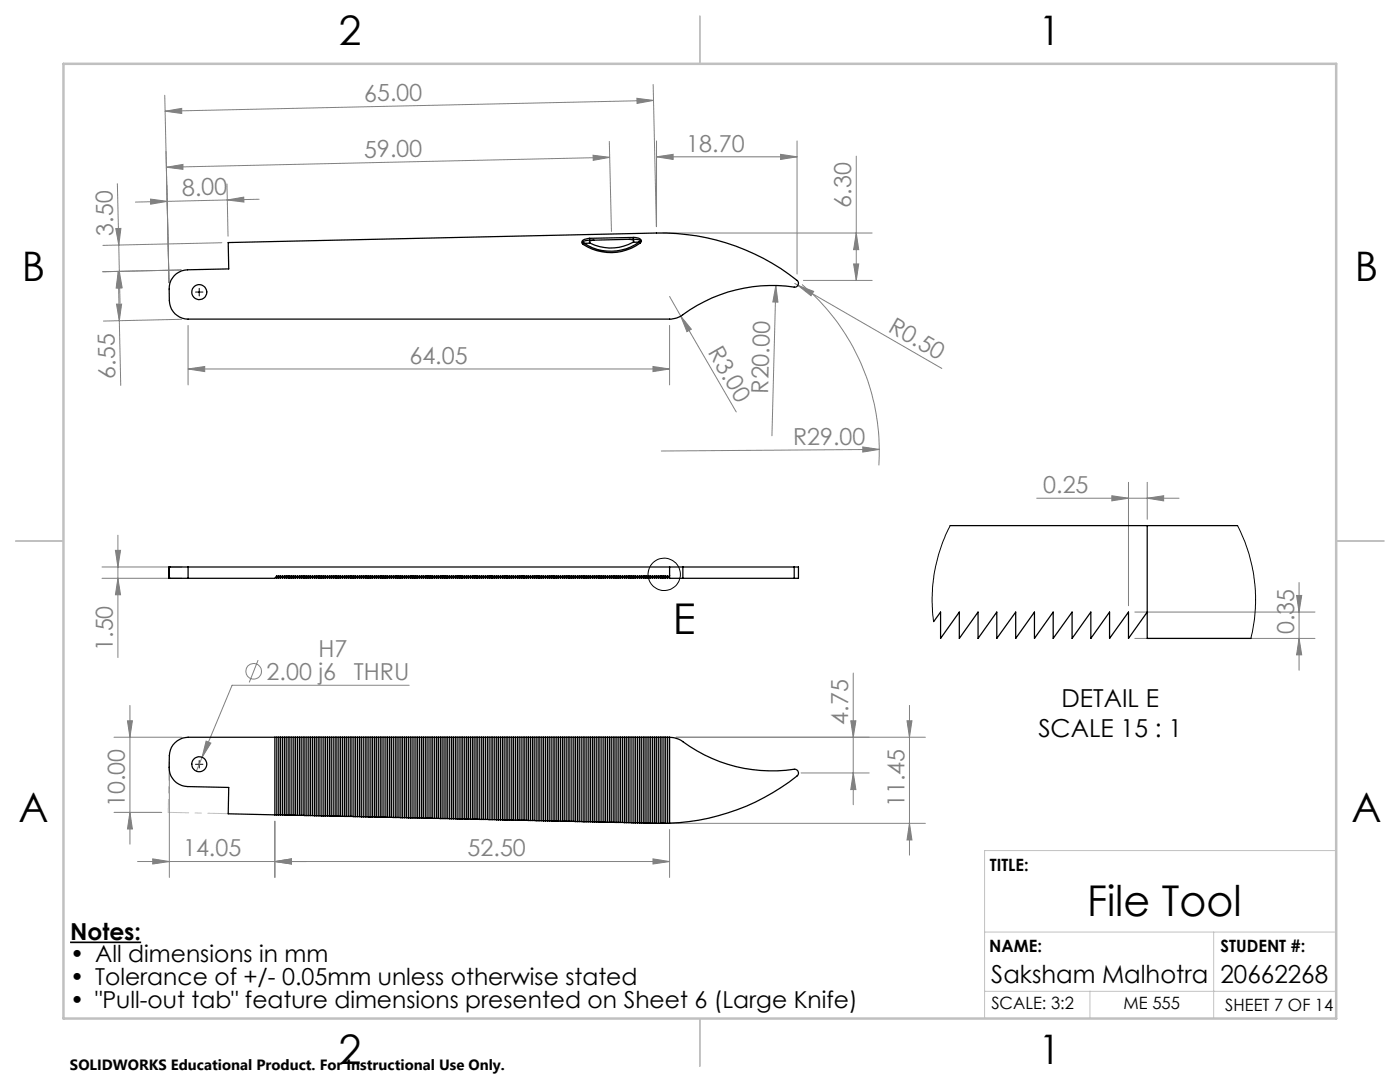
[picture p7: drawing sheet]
<svg xmlns="http://www.w3.org/2000/svg" width="279mm" height="216mm" viewBox="0 0 279 216" stroke-linecap="round" stroke-linejoin="round" font-family="sans-serif">
<g fill="none" stroke="#808080" stroke-width=".2">
<path d="M32.9 19l.8 37.4M127.1 19.6l3.3 .4-3.3 .6zM130.4 16.9l.6 28.3M23.4 36.7l.3 12.2M30.1 39.7l3.3 .5-3.3 .5zM32.9 22.2l3.4-.6v1zM33.2 33.4l3.3-.6v1zM45.3 36.7l.2 10.4M45.4 39.9l3.2-.6 .1 1zM51.7 39.8l-18.3 .4M118.4 31l3.3 .4-3.3 .6zM121.6 28.2l.4 18"/>
<path d="M121.7 31.4l-88.5 2M130.4 20l-97.5 2.2M131 31.3l3.3-.5v1zM131 28.1v17.1M131 31.3h28.1M155.8 30.8l3.3 .5-3.3 .5zM159.1 28.1v26.6M170.9 31.2v24.8M23.1 45.6h1l-.4 3.3zM23.6 54.2l.6 3.2-1 .1zM23.6 54.2l.5 22.7M23.7 48.9l.1 5.3"/>
<path d="M23.8 54.2l.6 3.2-1 .1zM23.8 54.2l.2 6.3M33.4 40.2l-6.4 .1M36.2 53.9l-15.8 .3M44.3 48.4l-23.8 .6M132.3 46.5h41.8M133.6 59.2l2.3 3.9M154.8 57l.5 3.3h-1.1zM154.8 57l-.7 30M158.6 56.6l.6 .3M159.2 56.9l3.2 1.2-.5 .9zM159.2 56.9l28.8 16.6"/>
<path d="M160.1 56.8a43.5 43.5 0 0 1 15.3 36.1M160.3 56h13.8M170.4 52.7h1l-.5 3.3zM170.9 46.5l.5 3.3h-1zM23.2 60.7h1.1l-.5 3.3zM36.3 63.7l-15.7 .4M37.5 73.6l3.4-.5v1.1zM37.5 64.9v11.9M37.5 73.6h96.1M130.3 73.1l3.3 .5-3.3 .6zM133.6 64.9v11.9M135.9 63.1l2.1 2.6-.9 .5z"/>
<path d="M135.9 63.1l11 19.1M172.2 89.2l3.3 .5-3.3 .5zM175.5 89.7l-43.5 .3M206.9 99.4h28.4M221.9 98.9l3.3 .5-3.3 .5zM225.2 96.2v24.7M229 99.4l3.2-.5v1zM229 96.2v7.4M20.4 113.1h15.9M20.4 115.4h15.9M23 109.8h1.1l-.6 3.3zM23.5 115.4l.6 3.3h-1.1z"/>
<path d="M23.5 106.8v24.4M258.8 118.8h1l-.5 3.3zM259.3 116.2v17.5M51.5 131.7l-1.8 4.5M81.7 136.7h-35.4l-6 14.4M170.3 134.3v26.3M226.5 127.4h35.9M226.5 122.1h35.9M259.3 127.4l.5 3.3h-1zM22.8 147.1h13.5M25.4 143.8h1l-.5 3.3zM25.9 140.8v27.7"/>
<path d="M33.8 152v23.1M40.3 151.1l-1.1 2.8M41.1 147.9l1 .4-1.8 2.8zM134.9 147.1h49.8M159.9 154.2h13.6M169.8 143.8h1l-.5 3.3zM170.3 154.2l.5 3.4h-1zM181 143.8h1l-.5 3.3zM181.5 140.8v29.8M22.8 162.1h9.5M25.9 162.1l.5 3.3h-1zM30.5 171.4l3.3 .5-3.3 .5z"/>
<path d="M54.9 163.9v11.2M54.9 171.9l3.3-.5v1zM130.3 171.4l3.3 .5-3.3 .5zM133.6 165.5v9.6M133.6 171.9h-106.2M133.8 164.3h50.9M181.5 164.3l.5 3.3h-1z"/>
<circle cx="50.6" cy="134" r="1.56"/>
</g>
<path d="M14 188h14.2" fill="none" stroke="#000" stroke-width=".33"/>
<g fill="none" stroke="#000" stroke-width=".2">
<path d="M39 58.3h1.5M39.8 57.5v1.6M39 152.5h1.5M39.8 151.8v1.4"/>
<circle cx="132.6" cy="114.6" r="3.2"/>
</g>
<path d="M45.6 162.4l-12-.3" fill="none" stroke="#c0c0c0" stroke-width=".2" stroke-dasharray="15.2 1.3 1.3 1.3" stroke-dashoffset="11.1"/>
<path d="M33.6 162.1l.2-9" fill="none" stroke="#c0c0c0" stroke-width=".2" stroke-dasharray="15.2 1.3 1.3 1.3" stroke-dashoffset="12.6"/>
<path d="M266.7 169.7h-70.2v33.5M196.5 197.8h70.2M196.5 186h70.2M217.5 197.8v5.4M242.2 186v17.2" fill="none" stroke="#c0c0c0" stroke-width=".2"/>
<path d="M139.7 3.2v9.5M3.1 107.9h9.6M266.7 107.9h9.5M139.7 203.2v9.6" fill="none" stroke="#c0c0c0" stroke-width=".25"/>
<path d="M12.7 12.7h254v190.5h-254z" fill="none" stroke="#c0c0c0" stroke-width=".5"/>
<g fill="#808080">
<path d="M172.2 89.2l3.3 .5-3.3 .5z"/>
<path d="M154.8 57l.5 3.3h-1.1z"/>
<path d="M135.9 63.1l2.1 2.6-.9 .5z"/>
<path d="M159.2 56.9l3.2 1.2-.5 .9z"/>
<path d="M118.4 31l3.3 .4-3.3 .6zM33.2 33.4l3.3-.6v1z"/>
<path d="M25.9 162.1l.5 3.3h-1zM25.4 143.8h1l-.5 3.3z"/>
<path d="M131 31.3l3.3-.5v1zM155.8 30.8l3.3 .5-3.3 .5zM41.1 147.9l-.8 3.2 1.8-2.8z"/>
<path d="M37.5 73.6l3.4-.5v1.1zM130.3 73.1l3.3 .5-3.3 .6z"/>
<path d="M221.9 98.9l3.3 .5-3.3 .5zM229 99.4l3.2-.5v1z"/>
<path d="M127.1 19.6l3.3 .4-3.3 .6zM32.9 22.2l3.4-.6v1z"/>
<path d="M30.1 39.7l3.3 .5-3.3 .5zM45.4 39.9l3.2-.6 .1 1z"/>
<path d="M170.3 154.2l.5 3.4h-1zM169.8 143.8h1l-.5 3.3zM259.3 127.4l.5 3.3h-1zM258.8 118.8h1l-.5 3.3z"/>
<path d="M23 109.8h1.1l-.6 3.3zM23.5 115.4l.6 3.3h-1.1zM170.9 46.5l.5 3.3h-1zM170.4 52.7h1l-.5 3.3z"/>
<path d="M181 143.8h1l-.5 3.3zM181.5 164.3l.5 3.3h-1z"/>
<path d="M23.6 54.2l.6 3.2-1 .1zM23.2 60.7h1.1l-.5 3.3z"/>
<path d="M23.1 45.6h1l-.4 3.3zM23.8 54.2l.6 3.2-1 .1z"/>
<path d="M30.5 171.4l3.3 .5-3.3 .5zM54.9 171.9l3.3-.5v1z"/>
<path d="M54.9 171.9l3.3-.5v1zM130.3 171.4l3.3 .5-3.3 .5z"/>
</g>
<g fill="none" stroke="#000" stroke-width=".25">
<path d="M34.8 55a4 4 0 0 1 2.6-1.2l8.2-.1-.1-5.3 85.5-1.9a43.4 43.4 0 0 1 28.2 9.6l.1 .5a.74 .74 0 0 1-.8 .7 30.3 30.3 0 0 0-22.8 5.9l-1.7 .5h-96.5a3.7 3.7 0 0 1-3.7-3.7 7.5 7.5 0 0 1 .3-4zM116.6 48.5h1.2M116.6 48.5l-.2 .3M117.7 47.9l-1.4 .3v.2l.3 .1M117.7 47.6a1.61 1.61 0 0 0-1.6 .6v.3l.3 .3M117.7 47.6v.3M118.5 47.9l-.8 .3-.1 .1 .2 .2M125.6 47.8l.8 .2 .1 .2-.2 .2M126.3 48.4a9.2 9.2 0 0 1-8.5 .1M126.4 47.7l1.2 .2 .2 .3-.2 .1M126.4 47.4v.3M126.4 47.4a1.54 1.54 0 0 1 1.6 .6v.2l-.3 .3"/>
<path d="M126.4 47.4l-8.7 .2M126.4 47.7l-8.7 .2M127.6 48.3l-1.3 .1M127.6 48.3l.1 .2M127.6 48.3a9.7 9.7 0 0 1-11 .2M127.7 48.5a10 10 0 0 1-11.3 .3M33.8 115.4h.1M33.8 113.1h.1M33.8 113.1v2.3M33.8 115.4h3.7M33.8 113.1h3.7M37.5 113.1v2.3"/>
<path d="M37.5 113.1h96.1M133.6 113.1v2.3h2.7M133.6 113.1h2.7M133.6 114.9l-.4 .5v-.5l-.3 .5v-.5l-.4 .5v-.5l-.4 .5v-.5l-.3 .5v-.5l-.4 .5v-.5l-.4 .5v-.5l-.4 .5v-.5l-.4 .5v-.5l-.3 .5v-.5l-.4 .5v-.5l-.4 .5v-.5l-.4 .5v-.5l-.3 .5v-.5l-.4 .5v-.5l-.4 .5v-.5l-.4 .5v-.5l-.3 .5v-.5l-.4 .5v-.5l-.4 .5v-.5l-.4 .5v-.5l-.3 .5v-.5l-.4 .5v-.5l-.4 .5v-.5l-.4 .5v-.5l-.3 .5v-.5l-.4 .5v-.5l-.4 .5v-.5l-.4 .5v-.5l-.3 .5v-.5l-.4 .5v-.5l-.4 .5v-.5l-.4 .5v-.5l-.3 .5v-.5l-.4 .5v-.5l-.4 .5v-.5l-.4 .5v-.5l-.3 .5v-.5l-.4 .5v-.5l-.4 .5v-.5l-.3 .5v-.5l-.4 .5v-.5l-.4 .5v-.5l-.4 .5v-.5l-.4 .5v-.5l-.3 .5v-.5l-.4 .5v-.5l-.4 .5v-.5l-.3 .5v-.5l-.4 .5v-.5l-.4 .5v-.5l-.4 .5v-.5l-.4 .5v-.5l-.3 .5v-.5l-.4 .5v-.5l-.4 .5v-.5l-.3 .5v-.5l-.4 .5v-.5l-.4 .5v-.5l-.4 .5v-.5l-.4 .5v-.5l-.3 .5v-.5l-.4 .5v-.5l-.4 .5v-.5l-.3 .5v-.5l-.4 .5v-.5l-.4 .5v-.5l-.4 .5v-.5l-.4 .5v-.5l-.3 .5v-.5l-.4 .5v-.5l-.4 .5v-.5l-.3 .5v-.5l-.4 .5v-.5l-.4 .5v-.5l-.4 .5v-.5l-.4 .5v-.5l-.3 .5v-.5l-.4 .5v-.5l-.4 .5v-.5l-.3 .5v-.5l-.4 .5v-.5l-.4 .5v-.5l-.4 .5v-.5l-.4 .5v-.5l-.3 .5v-.5l-.4 .5v-.5l-.4 .5v-.5l-.3 .5v-.5l-.4 .5v-.5l-.4 .5v-.5l-.4 .5v-.5l-.4 .5v-.5l-.3 .5v-.5l-.4 .5v-.5l-.4 .5v-.5l-.3 .5v-.5l-.4 .5v-.5l-.4 .5v-.5l-.4 .5v-.5l-.4 .5v-.5l-.3 .5v-.5l-.4 .5v-.5l-.4 .5v-.5l-.3 .5v-.5l-.4 .5v-.5l-.4 .5v-.5l-.4 .5v-.5l-.4 .5v-.5l-.3 .5v-.5l-.4 .5v-.5l-.4 .5v-.5l-.4 .5v-.5l-.3 .5v-.5l-.4 .5v-.5l-.4 .5v-.5l-.4 .5v-.5l-.3 .5v-.5l-.4 .5v-.5l-.4 .5v-.5l-.4 .5v-.5l-.3 .5v-.5l-.4 .5v-.5l-.4 .5v-.5l-.4 .5v-.5l-.3 .5v-.5l-.4 .5v-.5l-.4 .5v-.5l-.4 .5v-.5l-.3 .5v-.5l-.4 .5v-.5l-.4 .5v-.5l-.4 .5v-.5l-.3 .5v-.5l-.4 .5v-.5l-.4 .5v-.5l-.4 .5v-.5l-.3 .5v-.5l-.4 .5v-.5l-.4 .5v-.5l-.3 .5v-.5l-.4 .5v-.5l-.4 .5v-.5l-.4 .5v-.5l-.4 .5v-.5l-.3 .5v-.5l-.4 .5v-.5l-.4 .5v-.5l-.3 .5v-.5l-.4 .5v-.5l-.4 .5v-.5l-.4 .5v-.5l-.4 .5v-.5l-.3 .5v-.5l-.4 .5v-.5l-.4 .5v-.5l-.3 .5v-.5l-.4 .5v-.5l-.4 .5v-.5l-.4 .5v-.5l-.4 .5v-.5l-.3 .5v-.5l-.4 .5v-.5l-.4 .5v-.5l-.3 .5v-.5l-.4 .5v-.5l-.4 .5v-.5l-.4 .5v-.5l-.4 .5v-.5l-.3 .5v-.5l-.4 .5v-.5l-.4 .5v-.5l-.3 .5v-.5l-.4 .5v-.5l-.4 .5v-.5l-.4 .5v-.5l-.4 .5v-.5l-.3 .5v-.5l-.4 .5v-.5l-.4 .5v-.5l-.3 .5v-.5l-.4 .5v-.5l-.4 .5v-.5l-.4 .5v-.5l-.4 .5v-.5l-.3 .5v-.5l-.4 .5v-.5l-.4 .5v-.5l-.3 .5v-.5l-.4 .5v-.5l-.4 .5v-.5l-.4 .5v-.5l-.4 .5v-.5l-.3 .5v-.5l-.4 .5v-.5l-.4 .5v-.5l-.3 .5v-.5l-.4 .5v-.5l-.4 .5v-.5l-.4 .5v-.5l-.4 .5v-.5l-.3 .5v-.5l-.4 .5v-.5l-.4 .5v-.5l-.3 .5v-.5l-.4 .5v-.5l-.4 .5v-.5l-.4 .5v-.5l-.4 .5v-.5l-.3 .5h-17.4M136.3 115.4h22.2M136.3 113.1h22.2M136.3 113.1v2.3M158.5 113.1h.8v2.3h-.8M158.5 113.1v2.3M189.6 104.9h39.4M229 104.9v22.5h20.7M229 104.9h18"/>
<path d="M229 122.1l-3.8 5.3v-5.3l-3.8 5.3v-5.3l-3.7 5.3v-5.3l-3.7 5.3v-5.3l-3.8 5.3v-5.3l-3.8 5.3v-5.3l-3.7 5.3v-5.3l-3.8 5.3v-5.3l-3.7 5.3v-5.3l-3.7 5.3v-5.3l-3.8 5.3v-5.3l-1.4 1.9M54.9 147.1v15.5M55.2 147.1v15.5M55.6 147.1v15.5M56 147.1v15.5M56.4 147.1v15.5M56.8 147.1v15.5M57.1 147.1v15.5M57.5 147.1v15.5M57.9 147.1v15.6M58.2 147.1v15.6M58.6 147.1v15.6"/>
<path d="M59 147.1v15.6M59.4 147.1v15.6M59.8 147.1v15.6M60.1 147.1v15.6M60.5 147.1v15.6M60.9 147.1v15.6M61.2 147.1v15.6M61.6 147.1v15.6M62 147.1v15.6M62.4 147.1v15.6M62.8 147.1v15.7M63.1 147.1v15.7"/>
<path d="M63.5 147.1v15.7M63.9 147.1v15.7M64.2 147.1v15.7M64.6 147.1v15.7M65 147.1v15.7M65.4 147.1v15.7M65.8 147.1v15.7M66.1 147.1v15.7M66.5 147.1v15.7M66.9 147.1v15.7M67.2 147.1v15.8M67.6 147.1v15.8"/>
<path d="M68 147.1v15.8M68.4 147.1v15.8M68.8 147.1v15.8M69.1 147.1v15.8M69.5 147.1v15.8M69.9 147.1v15.8M70.2 147.1v15.8M70.6 147.1v15.8M71 147.1v15.8M71.4 147.1v15.8M71.8 147.1v15.8M72.1 147.1v15.9"/>
<path d="M72.5 147.1v15.9M72.9 147.1v15.9M73.2 147.1v15.9M73.6 147.1v15.9M74 147.1v15.9M74.4 147.1v15.9M74.8 147.1v15.9M75.1 147.1v16M75.5 147.1v16M75.9 147.1v16M76.2 147.1v16M76.6 147.1v16"/>
<path d="M77 147.1v16M77.4 147.1v16M77.8 147.1v16M78.1 147.1v16M78.5 147.1v16M78.9 147.1v16M79.2 147.1v16M79.6 147.1v16M80 147.1v16.1M80.4 147.1v16.1M80.8 147.1v16.1M81.1 147.1v16.1"/>
<path d="M81.5 147.1v16.1M81.9 147.1v16.1M82.2 147.1v16.1M82.6 147.1v16.1M83 147.1v16.1M83.4 147.1v16.1M83.7 147.1v16.1M84.1 147.1v16.1M84.5 147.1v16.1M84.9 147.1v16.2M85.2 147.1v16.2M85.6 147.1v16.2"/>
<path d="M86 147.1v16.2M86.4 147.1v16.2M86.7 147.1v16.2M87.1 147.1v16.2M87.5 147.1v16.2M87.9 147.1v16.2M88.2 147.1v16.2M88.6 147.1v16.2M89 147.1v16.2M89.4 147.1v16.2M89.7 147.1v16.3M90.1 147.1v16.3"/>
<path d="M90.5 147.1v16.3M90.9 147.1v16.3M91.2 147.1v16.3M91.6 147.1v16.3M92 147.1v16.3M92.4 147.1v16.3M92.7 147.1v16.3M93.1 147.1v16.3M93.5 147.1v16.3M93.9 147.1v16.3M94.3 147.1v16.4M94.6 147.1v16.4"/>
<path d="M95 147.1v16.4M95.4 147.1v16.4M95.7 147.1v16.4M96.1 147.1v16.4M96.5 147.1v16.4M96.9 147.1v16.4M97.3 147.1v16.4M97.6 147.1v16.4M98 147.1v16.4M98.4 147.1v16.4M98.7 147.1v16.4M99.1 147.1v16.5"/>
<path d="M99.5 147.1v16.5M99.9 147.1v16.5M100.3 147.1v16.5M100.6 147.1v16.5M101 147.1v16.5M101.4 147.1v16.5M101.7 147.1v16.5M102.1 147.1v16.6M102.5 147.1v16.6M102.9 147.1v16.6M103.3 147.1v16.6M103.6 147.1v16.6"/>
<path d="M104 147.1v16.6M104.4 147.1v16.6M104.7 147.1v16.6M105.1 147.1v16.6M105.5 147.1v16.6M105.9 147.1v16.6M106.3 147.1v16.6M106.6 147.1v16.6M107 147.1v16.7M107.4 147.1v16.7M107.7 147.1v16.7M108.1 147.1v16.7"/>
<path d="M108.5 147.1v16.7M108.9 147.1v16.7M109.3 147.1v16.7M109.6 147.1v16.7M110 147.1v16.7M110.4 147.1v16.7M110.7 147.1v16.7M111.1 147.1v16.7M111.5 147.1v16.7M111.9 147.1v16.8M112.3 147.1v16.8M112.6 147.1v16.8"/>
<path d="M113 147.1v16.8M113.4 147.1v16.8M113.7 147.1v16.8M114.1 147.1v16.8M114.5 147.1v16.8M114.9 147.1v16.8M115.3 147.1v16.8M115.6 147.1v16.8M116 147.1v16.8M116.4 147.1v16.9M116.7 147.1v16.9M117.1 147.1v16.9"/>
<path d="M117.5 147.1v16.9M117.9 147.1v16.9M118.3 147.1v16.9M118.6 147.1v16.9M119 147.1v16.9M119.4 147.1v16.9M119.7 147.1v16.9M120.1 147.1v16.9M120.5 147.1v16.9M120.9 147.1v16.9M121.2 147.1v17M121.6 147.1v17"/>
<path d="M122 147.1v17M122.4 147.1v17M122.7 147.1v17M123.1 147.1v17M123.5 147.1v17M123.9 147.1v17M124.2 147.1v17M124.6 147.1v17M125 147.1v17M125.4 147.1v17M125.7 147.1v17M126.1 147.1v17.1"/>
<path d="M126.5 147.1v17.1M126.9 147.1v17.1M127.2 147.1v17.1M127.6 147.1v17.1M128 147.1v17.1M128.4 147.1v17.1M128.7 147.1v17.1M129.1 147.1v17.2M129.5 147.1v17.2M129.9 147.1v17.2M130.2 147.1v17.2M130.6 147.1v17.2"/>
<path d="M131 147.1v17.2M131.4 147.1v17.2M131.8 147.1v17.2M132.1 147.1v17.2M132.5 147.1v17.2M132.9 147.1v17.2M133.2 147.1v17.2M133.6 147.1a4.9 4.9 0 0 1 2.7 .9 30.1 30.1 0 0 0 22.4 5.5 .78 .78 0 0 1 .4 1.3 43.5 43.5 0 0 1-25.5 9.5M133.6 147.1h-96.1a3.8 3.8 0 0 0-3.7 3.7 7.5 7.5 0 0 0 .3 4 3.8 3.8 0 0 0 3.3 2.2l8.2 .1-.1 5.3 9.4 .2M133.6 147.1v17.2M54.9 162.6h1.1M56 162.6h.4"/>
<path d="M56.4 162.6h1.1M57.5 162.6l.4 .1M57.9 162.7h1.1M59 162.7h.4M59.4 162.7h1.1M60.5 162.7h.4M60.9 162.7h1.5M62.4 162.7l.4 .1M62.8 162.8h1.1M63.9 162.8h.3M64.2 162.8h1.2M65.4 162.8h.4"/>
<path d="M65.8 162.8h1.1M66.9 162.8l.3 .1M67.2 162.9h1.2M68.4 162.9h.4M68.8 162.9h1.4M70.2 162.9h.4M70.6 162.9h1.2M71.8 162.9l.3 .1M72.1 163h1.1M73.2 163h.4M73.6 163h1.2M74.8 163l.3 .1"/>
<path d="M75.1 163.1h1.5M76.6 163.1h.4M77 163.1h1.1M78.1 163.1h.4M78.5 163.1h1.1M79.6 163.1l.4 .1M80 163.2h1.1M81.1 163.2h.4M81.5 163.2h1.5M83 163.2h.4M83.4 163.2h1.1M84.5 163.2l.4 .1"/>
<path d="M84.9 163.3h1.1M86 163.3h.4M86.4 163.3h1.1M87.5 163.3h.4M87.9 163.3h1.5M89.4 163.3l.3 .1M89.7 163.4h1.2M90.9 163.4h.3M91.2 163.4h1.2M92.4 163.4h.3M92.7 163.4h1.2M93.9 163.4l.4 .1"/>
<path d="M94.3 163.5h1.1M95.4 163.5h.3M95.7 163.5h1.6M97.3 163.5h.3M97.6 163.5h1.1M98.7 163.5l.4 .1M99.1 163.6h1.2M100.3 163.6h.3M100.6 163.6h1.1M101.7 163.6l.4 .1M102.1 163.7h1.5M103.6 163.7h.4"/>
<path d="M104 163.7h1.1M105.1 163.7h.4M105.5 163.7h1.1M106.6 163.7l.4 .1M107 163.8h1.1M108.1 163.8h.4M108.5 163.8h1.5M110 163.8h.4M110.4 163.8h1.1M111.5 163.8l.4 .1M111.9 163.9h1.1M113 163.9h.4"/>
<path d="M113.4 163.9h1.1M114.5 163.9h.4M114.9 163.9h1.1M116 163.9l.4 .1M116.4 164h1.5M117.9 164h.4M118.3 164h1.1M119.4 164h.3M119.7 164h1.2M120.9 164l.3 .1M121.2 164.1h1.2M122.4 164.1h.3"/>
<path d="M122.7 164.1h1.5M124.2 164.1h.4M124.6 164.1h1.1M125.7 164.1l.4 .1M126.1 164.2h1.1M127.2 164.2h.4M127.6 164.2h1.1M128.7 164.2l.4 .1M129.1 164.3h1.5M130.6 164.3h.4M131 164.3h2.2M133.6 164.3h-.4"/>
<circle cx="39.8" cy="58.3" r="1.5"/>
<circle cx="39.8" cy="152.5" r="1.49"/>
</g>
<path d="M189.6 104.9a31.9 31.9 0 0 0-3.3 19.1M247 104.9a32.4 32.4 0 0 1 2.7 22.5" fill="none" stroke="#000" stroke-width=".2"/>
<g font-size="8.5">
<text x="134.3" y="126.5">E</text>
<text x="216.9" y="182.8">File Tool</text>
</g>
<g font-size="8.1">
<text x="67.6" y="8.9">2</text>
<text x="207.3" y="8.9">1</text>
<text x="4.4" y="56.1">B</text>
<text x="270.4" y="56.1">B</text>
<text x="3.7" y="164.1">A</text>
<text x="269.7" y="164.1">A</text>
<text x="67.6" y="212.4">2</text>
<text x="207.3" y="212.4">1</text>
</g>
<g font-size="4.9">
<text x="211.8" y="141.2">DETAIL E</text>
<text x="207.2" y="147.1">SCALE 15 : 1</text>
<text x="197.8" y="196.1">Saksham Malhotra</text>
<text x="243.6" y="196.1">20662268</text>
</g>
<g font-size="4.7" fill="#808080">
<text x="72.7" y="20.3" transform="rotate(-1 72.7 20.3)">65.00</text>
<text x="72.7" y="31.5" transform="rotate(-1 72.7 31.5)">59.00</text>
<text x="137" y="30.3">18.70</text>
<text x="36.3" y="39.1" transform="rotate(-1 36.3 39.1)">8.00</text>
<text x="169.9" y="41.5" transform="rotate(-90 169.9 41.5)">6.30</text>
<text x="22.7" y="47" transform="rotate(-91 22.7 47)">3.50</text>
<text x="141.2" y="70.3" transform="rotate(60 141.2 70.3)">R3.00</text>
<text x="177.1" y="66" transform="rotate(30 177.1 66)">R0.50</text>
<text x="23.1" y="75.6" transform="rotate(-91 23.1 75.6)">6.55</text>
<text x="81.7" y="72.6">64.05</text>
<text x="153.3" y="78.6" transform="rotate(-89 153.3 78.6)">R20.00</text>
<text x="158.3" y="88.8">R29.00</text>
<text x="208.2" y="98.4">0.25</text>
<text x="22.6" y="129.9" transform="rotate(-90 22.6 129.9)">1.50</text>
<text x="63.6" y="131.2">H7</text>
<text x="258.3" y="126.6" transform="rotate(-90 258.3 126.6)">0.35</text>
<text x="53.2" y="135.6">2.00 j6</text>
<text x="70.6" y="135.7">THRU</text>
<text x="169.3" y="144.6" transform="rotate(-90 169.3 144.6)">4.75</text>
<text x="24.9" y="161" transform="rotate(-90 24.9 161)">10.00</text>
<text x="180.5" y="161" transform="rotate(-90 180.5 161)">11.45</text>
<text x="36.5" y="170.9">14.05</text>
<text x="93.3" y="170.9">52.50</text>
</g>
<g font-size="4.7">
<text x="14" y="187.5">Notes:</text>
<text x="14" y="192.1">• All dimensions in mm</text>
<text x="14" y="196.6">• Tolerance of +/- 0.05mm unless otherwise stated</text>
<text x="14" y="201.1">• &quot;Pull-out tab&quot; feature dimensions presented on Sheet 6 (Large Knife)</text>
</g>
<g font-size="3.4">
<text x="197.5" y="173.8">TITLE:</text>
<text x="197.4" y="190">NAME:</text>
<text x="243.6" y="190">STUDENT #:</text>
<text x="197.8" y="201.3">SCALE: 3:2</text>
<text x="224.2" y="201.3">ME 555</text>
<text x="244.5" y="201.7">SHEET 7 OF 14</text>
</g>
<text font-size="3" x="14" y="213.5">SOLIDWORKS Educational Product. For Instructional Use Only.</text>
</svg>
